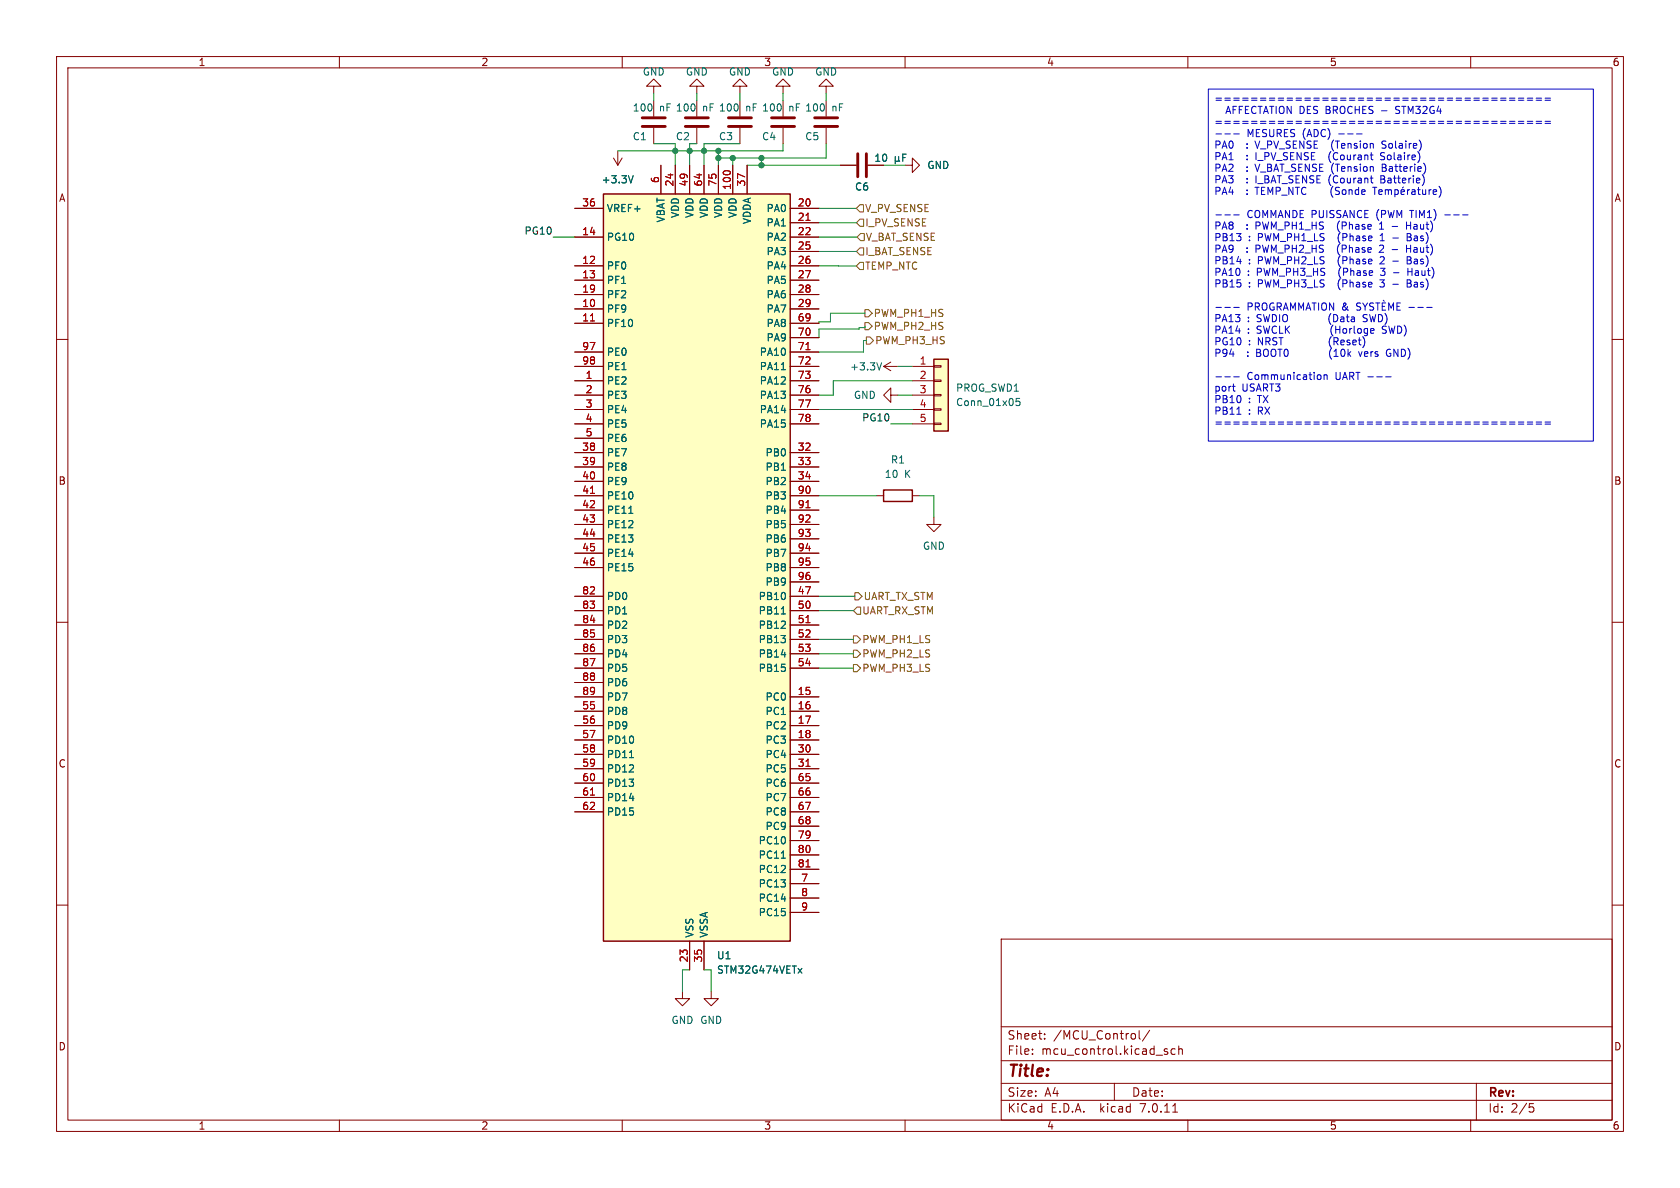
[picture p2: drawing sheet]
<svg xmlns="http://www.w3.org/2000/svg" width="297mm" height="210mm" viewBox="0 0 297 210" stroke-linecap="round" stroke-linejoin="round" font-family="sans-serif">
<g fill="none" stroke="#840000" stroke-width=".18">
<path d="M10 10h277v190h-277zM12 12h273v186h-273zM60 10v2M110 10v2M115.6 15.2h1.2l-1.2-1.2-1.3 1.2h1.3v1.3M115.6 17.8v2.8M123.2 15.2h1.3l-1.3-1.2-1.3 1.2h1.3v1.3M123.2 17.8v2.8M130.8 15.2h1.3l-1.3-1.2-1.3 1.2h1.3v1.3M130.8 17.8v2.8M138.4 15.2h1.3l-1.3-1.2-1.2 1.2h1.2v1.3M138.4 17.8v2.8"/>
<path d="M146 15.2h1.3l-1.3-1.2-1.2 1.2h1.2v1.3M146 17.8v2.8M160 10v2M210 10v2M260 10v2M101.6 36.8h5.1M108.5 27.9l.7 1.3M109.2 26.7v2.5M110 27.9l-.8 1.3M115.6 22.6v2.8M116.8 29.2v5.1M119.4 29.2v5.1"/>
<path d="M121.9 29.2v5.1M123.2 22.6v2.8M124.5 29.2v5.1M127 29.2v5.1M129.5 29.2v5.1M130.8 22.6v2.8M132.1 29.2v5.1M138.4 22.6v2.8M139.7 36.8h5.1M139.7 39.4h5.1M146 22.6v2.8M148.6 29.2h2.8"/>
<path d="M153.4 29.2h2.8M160 29.2h1.3v-1.3l1.3 1.3-1.3 1.3v-1.3M10 60h2M101.6 54.6h5.1M101.6 57.2h5.1M101.6 47h5.1M101.6 49.5h5.1M101.6 41.9h5.1M101.6 52.1h5.1M139.7 54.6h5.1M139.7 57.2h5.1M139.7 47h5.1"/>
<path d="M139.7 49.5h5.1M139.7 41.9h5.1M139.7 52.1h5.1M139.7 44.5h5.1M139.7 59.7h5.1M285 60h2M101.6 64.8h5.1M101.6 67.3h5.1M101.6 69.9h5.1M101.6 72.4h5.1M101.6 74.9h5.1M101.6 77.5h5.1"/>
<path d="M101.6 62.2h5.1M139.7 64.8h5.1M139.7 67.3h5.1M139.7 69.9h5.1M139.7 72.4h5.1M139.7 74.9h5.1M139.7 62.2h5.1M156.2 64.8l1.3 .7M156.2 64.8h2.5M157.5 69.9v-1.3l-1.3 1.3 1.3 1.2v-1.2h1.2M157.5 64l-1.3 .8M161.3 64.8h3.8"/>
<path d="M161.3 67.3h3.8M161.3 69.9h3.8M161.3 72.4h3.8M161.3 74.9h3.8M165.1 74.8h1.3v.3h-1.3zM165.1 72.3h1.3v.2h-1.3zM165.1 69.7h1.3v.3h-1.3zM165.1 67.2h1.3v.2h-1.3zM165.1 64.6h1.3v.3h-1.3zM101.6 87.6h5.1M101.6 80h5.1M101.6 82.6h5.1"/>
<path d="M101.6 85.1h5.1M101.6 90.2h5.1M101.6 92.7h5.1M101.6 95.3h5.1M101.6 97.8h5.1M139.7 87.6h5.1M139.7 80h5.1M139.7 82.6h5.1M139.7 85.1h5.1M139.7 90.2h5.1M139.7 92.7h5.1M139.7 95.3h5.1"/>
<path d="M139.7 97.8h5.1M154.9 87.6h1.3M161.3 87.6h1.3M165.1 91.4v1.3h1.3l-1.3 1.3-1.3-1.3h1.3M10 110h2M101.6 100.3h5.1M101.6 105.4h5.1M101.6 108h5.1M101.6 110.5h5.1M101.6 113h5.1M101.6 115.6h5.1M101.6 118.1h5.1"/>
<path d="M139.7 100.3h5.1M139.7 105.4h5.1M139.7 108h5.1M139.7 110.5h5.1M139.7 113h5.1M139.7 115.6h5.1M139.7 118.1h5.1M139.7 102.9h5.1M285 110h2M101.6 123.2h5.1M101.6 125.7h5.1M101.6 128.3h5.1"/>
<path d="M101.6 130.8h5.1M101.6 133.4h5.1M101.6 135.9h5.1M101.6 138.4h5.1M101.6 120.7h5.1M139.7 123.2h5.1M139.7 125.7h5.1M139.7 128.3h5.1M139.7 130.8h5.1M139.7 133.4h5.1M139.7 135.9h5.1M139.7 138.4h5.1"/>
<path d="M10 160h2M101.6 141h5.1M101.6 143.5h5.1M139.7 141h5.1M139.7 143.5h5.1M139.7 146.1h5.1M139.7 156.2h5.1M139.7 148.6h5.1M139.7 158.8h5.1M139.7 151.1h5.1M139.7 153.7h5.1M285 160h2"/>
<path d="M120.6 175.3v1.2h1.3l-1.3 1.3-1.2-1.3h1.2M121.9 166.4v5.1M124.5 166.4v5.1M125.7 175.3v1.2h1.3l-1.3 1.3-1.2-1.3h1.2M139.7 161.3h5.1M177 166h108v32h-108zM60 198v2M110 198v2M160 198v2M177 194.5h108M177 191.5h108M177 187.5h108"/>
<path d="M177 181.5h108M182.5 186.3v.1M182.5 185.5v.1M184.7 183.6v.1M184.7 182.8v.1M197 191.5v3M201.4 182.2v1.3l.2 .2M203.2 182.1l-1.2 2M205.9 185.8l.5 .2 .1 .2-.3 .2-.4-.1M205.9 185.5h.5M207.3 196.6h.9M207.7 185.5l-.4-.1-.3 .3v.4l.2 .2h.5"/>
<path d="M208.4 185.5l.2-.1 .4 .1v.9M208.4 184.9v1.5M210 198v2M260 198v2M261 191.5v6.5M270.4 195.1h.7M270.5 195.7h.4l.3 .3-.2 .5-.5 .1"/>
</g>
<g fill="none" stroke="#006464" stroke-width=".18">
<path d="M111.9 31.1l-.4 1.2M158.3 27.7v1.2M158.3 28.3l.1 .2h.3l.2-.2M158.9 28.3l.2 .2M158.9 27.7v.6M159.6 27.9h.4M160.2 27.2h-.6v1.3M138.1 65.3h.7M155.9 64.1l-.5 1.3M180.3 70.4h-.6l-.1 .6 .2-.1 .4 .1 .1 .2v.4l-.2 .1-.5-.1M111.2 90.7h.7M138.1 108.5h.7"/>
<path d="M111.3 133.9h.7M138.1 151.7h.7M141.1 171.2l.7 .8M141.8 171.2l-.7 .8"/>
</g>
<path d="M113.5 22.4h4.1M113.5 20.8h4.1M121.2 22.4h4M121.2 20.8h4M128.8 22.4h4M128.8 20.8h4M136.4 22.4h4.1M136.4 20.8h4.1M144 22.4h4.1M144 20.8h4.1M151.6 27.2v4M153.2 27.2v4" fill="none" stroke="#840000" stroke-width=".51"/>
<g fill="#ffffc2" stroke="#ffffc2" stroke-width=".18">
<path d="M165.1 63.5h2.5v12.7h-2.5z"/>
<path d="M106.7 34.3h33v132.1h-33z"/>
</g>
<path d="M106.7 34.3h33v132.1h-33zM165.1 63.5h2.5v12.7h-2.5zM156.2 86.6h5.1v2h-5.1z" fill="none" stroke="#840000" stroke-width=".25"/>
<path d="M142.5 39h.7M104.4 56.7h.7M142.5 61.8h.7M104.4 87.2h.7M142.5 89.8h.7M142.5 110.1h.7M142.5 135.5h.7M104.4 140.6h.7M142.5 153.3h.7" fill="none" stroke="#a90000" stroke-width=".18"/>
<g fill="none" stroke="#725600" stroke-width=".18">
<path d="M152 36.2h.7v1.3h-.7l-.6-.7zM152 38.7h.7v1.3h-.7l-.6-.6zM151.5 41.9l.6-.6h.7v1.2h-.7zM152 46.4h.7v1.3h-.7l-.6-.7zM152 43.8h.7v1.3h-.7l-.6-.6zM152.9 57h.6l.7 .7-.7 .6h-.6zM152.9 54.7h.6l.7 .7-.7 .6h-.6zM153.2 59.6h.6l.6 .6-.6 .6h-.6zM150.9 114.9h.6l.6 .7-.6 .6h-.6zM150.9 117.5h.6l.6 .6-.6 .6h-.6zM150.9 112.4h.6l.6 .6-.6 .7h-.6zM151.1 104.8h.7l.6 .6-.6 .6h-.7z"/>
<path d="M151.5 107.3h.6v1.3h-.6l-.6-.6z"/>
</g>
<g fill="none" stroke="#0000c2" stroke-width=".18">
<path d="M213.6 15.7h68.1v62.3h-68.1zM244.2 19.6h1M247 18.8l-.3 .4 .1 .1 .4 .2M254.3 17.4h.9M254.3 17.7h.9M255.9 17.4h.9M255.9 17.7h.9M257.4 17.4h1M257.4 17.7h1M259 17.4h1M259 17.7h1M260.6 17.4h.9"/>
<path d="M260.6 17.7h.9M262.1 17.4h1M262.1 17.7h1M263.7 17.4h1M263.7 17.7h1M265.3 17.4h1M265.3 17.7h1M266.9 17.4h.9M266.9 17.7h.9M268.4 17.4h1M268.4 17.7h1M270 17.4h1"/>
<path d="M270 17.7h1M271.6 17.4h.9M271.6 17.7h.9M273.1 17.4h1M273.1 17.7h1M215 23.7h.9M215 38h.9M216.5 23.7h1M216.5 38h1M218.1 23.7h1M218.1 38h1M235 27.2l-.1 .4 .1 .8"/>
<path d="M235.3 33.5v.8l.4 .6M235.5 25.3l-.1 .5 .1 .5M236.6 39.4l-.2 .5 .2 .7M236.7 23.7h.9M238.3 23.7h.9M239.8 23.7h1M242.7 33.1h.7M243 33.1v1.3M244.1 28.2h.4M244.1 31.7h.4M244.2 39.2v1.3M244.3 33.6l-.4-.1-.1 .2v.6h.5"/>
<path d="M244.3 26.1l.5 .1M244.4 33.7v.1l-.6 .2M244.4 29.6h.4M244.5 31.1h-.4v1.2h.5M244.6 27h-.3l-.2 .2 .1 .3 .3 .1M244.8 29h-.4v1.3h.4M244.8 24.9h-.3l-.2 .3 .1 .3 .4 .1M244.9 33.5v.9M245.4 33.7v.7M246 33.7v.7M246.6 33.5v1.3M246.7 20l.5 .1"/>
<path d="M247.1 33.7v.6l-.1 .1-.4-.1M247.7 33.7v.6h.5M248.3 33.7v.1l-.6 .2M248.7 39.2v1.3M248.7 39.8h.7M248.8 33.5v.9M248.9 33.7l-.1 .1M249.4 39.2v1.3M250.2 33.8l-.5 .1-.1 .2 .1 .3 .5-.1M250.2 33.7v.7M250.8 33.1v1.1l.3 .2M251.5 33.5l.1 .8 .3 .1 .1-.1"/>
<path d="M252 33.5v.9M252.6 33.5v.9M253 33.5l-.4 .3M253.4 34l.6-.2-.1-.2-.3-.1-.2 .2v.6h.5M254.3 21.4h.9M254.3 21.8h.9M254.4 32.9a1.46 1.46 0 0 1 0 2M255.4 38h1M255.9 21.4h.9M255.9 21.8h.9M257 38h1M257.4 21.4h1"/>
<path d="M257.4 21.8h1M258.6 38h.9M259 21.4h1M259 21.8h1M260.6 21.4h.9M260.6 21.8h.9M262.1 21.4h1M262.1 21.8h1M263.7 21.4h1M263.7 21.8h1M265.3 21.4h1M265.3 21.8h1"/>
<path d="M266.9 21.4h.9M266.9 21.8h.9M268.4 21.4h1M268.4 21.8h1M270 21.4h1M270 21.8h1M271.6 21.4h.9M271.6 21.8h.9M273.1 21.4h1M273.1 21.8h1M215 54.3h.9M216.5 54.3h1"/>
<path d="M218.1 54.3h1M235 55.8a1.48 1.48 0 0 0 .3 1.6M235.3 59.5a1.46 1.46 0 0 0 0 1.9M235.7 57.5a1.46 1.46 0 0 0 0 1.9M235.8 55.6v1.3h.3M236.1 57.6v1.3M236.3 59.7h-.5v1.3M236.5 43.7l-.1 .5 .2 .5M240.6 53.6h-.5l-.2 .1v.3l.5 .3 .2 .3-.3 .2h-.5M240.9 53.6l.4 .6M241.2 56.2l.4 .1 .1 .3-.2 .3h-.3M241.2 55.6l.5 .1"/>
<path d="M241.3 54.2v.6M241.8 53.6l-.5 .6M242.1 55.6l.3 1.3M242.8 53.6h-.4l-.2 .1v.3l.5 .3 .1 .3-.2 .2h-.5M243.2 53.6h.7M243.6 53.6v1.2M243.9 40.5h.7M243.9 49.5h.8M243.9 50.6l.2 .1M244 42.6h.7M244.1 47.4h.7M244.1 48.6l.1 .1"/>
<path d="M244.2 45.4l-.2 .1M244.2 41.5l-.2 .2M244.4 43.3l-.5 .2M244.4 54.2h.4M244.5 43.9l-.7 .7h.8M244.5 53.1l.2 .2M244.6 58.3l.4 .1 .1 .3-.3 .2h-.4M244.7 45.9l-.8 .7h.8M245 53.6h-.6v1.2h.6M245.5 57.6l.3 1.3M245.5 54.8v-1.2l.4 .9 .5-.9v1.2M246.1 40h1"/>
<path d="M246.1 44.1h1M246.2 42.1h1M246.2 46.2h1M246.2 50.3h1M246.4 48.2h.9M247 54.2h.4M247.6 53.6h-.6v1.2h.6M248.7 43.3v1.3M248.7 43.9h.7M248.8 41.9h.4M248.8 46h.4M248.8 50.1h.4"/>
<path d="M248.9 47.4v1.3M248.9 48h.7M249.1 54.3h.9M249.2 41.9l.2 .1M249.2 46h.2M249.2 50.1h.2M249.3 41.3h-.5v1.3l.6-.1M249.3 45.4h-.5v1.2h.6M249.3 49.5h-.5v1.2h.6M249.3 41.8l-.1 .1M249.3 45.9l-.1 .1M249.3 50l-.1 .1"/>
<path d="M249.4 43.3v1.3M250.6 54.3h1M252.2 54.3h1M215 66.6h.9M216.5 66.6h1M217.9 68.3h.5M218.1 69.1h.3M218.1 66.6h1M218.7 73.2h.7M233.1 66.2l.3 .1 .1 .2v.5l-.4 .1M234.1 66.4l.2-.2 .3 .1v.8M234.1 66.2v.9"/>
<path d="M235.4 61.6a1.46 1.46 0 0 0 0 1.9M235.8 60.4h.5M235.8 63h.8M236.2 61.7l-.4 .4M240.8 62.2l-.3 .8M241.2 62.3l.1 .6 .3 .1M241.8 62.5l-.6 .1M243.4 66.6h1M245 66.6h.9M245.8 61.8l-.3-.1-.3 .2M246.4 63v-1.3l.7 1.3M254.3 74.6h.9"/>
<path d="M254.3 75h.9M255.9 74.6h.9M255.9 75h.9M257.4 74.6h1M257.4 75h1M259 74.6h1M259 75h1M260.6 74.6h.9M260.6 75h.9M262.1 74.6h1M262.1 75h1M263.7 74.6h1"/>
<path d="M263.7 75h1M265.3 74.6h1M265.3 75h1M266.9 74.6h.9M266.9 75h.9M268.4 74.6h1M268.4 75h1M270 74.6h1M270 75h1M271.6 74.6h.9M271.6 75h.9M273.1 74.6h1"/>
<path d="M273.1 75h1"/>
</g>
<g fill="none" stroke="#009600" stroke-width=".18">
<path d="M115.6 16.5v1.3M123.2 16.5v1.3M130.8 16.5v1.3M138.4 16.5v1.3M146 16.5v1.3M115.6 25.4h3.8v3.8M123.2 25.4h-1.3v3.8M127 26.7v2.5M129.5 27.9v1.3M130.8 25.4h-6.3v3.8M132.1 29.2h16.5M134.6 27.9v1.3"/>
<path d="M138.4 25.4v1.3h-29.2M144.8 36.8h6.6M144.8 39.4h6.6M146 25.4v2.5h-19M156.2 29.2h3.8M97.8 41.9h3.8M144.8 44.5h6.6M144.8 47h6.6M144.8 41.9h6.7M152.9 57.7v.2h-1v.3h-7.1v1.5M152.9 55.4h-6.1v1.5h-2v.3M144.8 72.4h16.5"/>
<path d="M153.2 60.2h-.5v2h-7.9M157.5 74.9h3.8M158.7 69.9h2.6M158.7 64.8h2.6M161.3 67.3h-14v2.6h-2.5M144.8 87.6h10.1M162.6 87.6h2.5v3.8M144.8 113h6.1M144.8 115.6h6.1M144.8 118.1h6.1M144.8 108h6.1M144.8 105.4h6.3"/>
<path d="M121.9 171.5h-1.3v3.8M124.5 171.5h1.2v3.8"/>
</g>
<g fill="#009600" stroke="#009600" stroke-width=".18">
<circle cx="127" cy="27.9" r=".46"/>
<circle cx="127" cy="26.7" r=".46"/>
<circle cx="124.5" cy="26.7" r=".46"/>
<circle cx="121.9" cy="26.7" r=".46"/>
<circle cx="119.4" cy="26.7" r=".46"/>
<circle cx="129.5" cy="27.9" r=".46"/>
<circle cx="134.6" cy="29.2" r=".46"/>
<circle cx="134.6" cy="27.9" r=".46"/>
</g>
<text font-size="2.8" fill="#840000" x="178" y="190.9">Title:</text>
<g font-size="2.1" fill="#840000">
<text x="178" y="184">Sheet:</text>
<text x="186.2" y="184">/MCU_Control/</text>
<text x="178" y="186.7">File:</text>
<text x="184.1" y="186.7">mcu_control.kicad_sch</text>
<text x="178" y="196.9">KiCad</text>
<text x="178" y="194.1">Size:</text>
<text x="184.7" y="194.1">A4</text>
<text x="185.7" y="196.9">E.D.A.</text>
<text x="194.6" y="196.9">kicad</text>
<text x="200" y="194.1">Date:</text>
<text x="201.8" y="196.9">7.0.11</text>
<text x="263" y="194.3">Rev:</text>
<text x="263" y="196.9">Id:</text>
<text x="267.1" y="196.9">2/5</text>
</g>
<g font-size="1.8" fill="#840000">
<text x="35" y="11.9">1</text>
<text x="85" y="11.9">2</text>
<text x="135" y="11.9">3</text>
<text x="185" y="11.9">4</text>
<text x="235" y="11.9">5</text>
<text x="285" y="11.9">6</text>
<text x="10.3" y="35.9">A</text>
<text x="285.3" y="35.9">A</text>
<text x="10.3" y="85.9">B</text>
<text x="285.3" y="85.9">B</text>
<text x="10.3" y="135.9">C</text>
<text x="285.3" y="135.9">C</text>
<text x="10.3" y="185.9">D</text>
<text x="285.3" y="185.9">D</text>
<text x="35" y="199.9">1</text>
<text x="85" y="199.9">2</text>
<text x="135" y="199.9">3</text>
<text x="185" y="199.9">4</text>
<text x="235" y="199.9">5</text>
<text x="285" y="199.9">6</text>
</g>
<g font-size="1.8" fill="#006464">
<text x="113.5" y="13.6">GND</text>
<text x="121.2" y="13.6">GND</text>
<text x="128.8" y="13.6">GND</text>
<text x="136.4" y="13.6">GND</text>
<text x="144" y="13.6">GND</text>
<text x="111.8" y="19.9">100</text>
<text x="116.6" y="19.9">nF 100</text>
<text x="124.2" y="19.9">nF 100</text>
<text x="131.8" y="19.9">nF 100</text>
<text x="139.4" y="19.9">nF 100</text>
<text x="147" y="19.9">nF</text>
<text x="111.8" y="25">C1</text>
<text x="119.4" y="25">C2</text>
<text x="127" y="25">C3</text>
<text x="134.6" y="25">C4</text>
<text x="142.2" y="25">C5</text>
<text x="154.5" y="28.8">10</text>
<text x="106.3" y="32.6">+3.3V</text>
<text x="151.1" y="33.9">C6</text>
<text x="163.8" y="30.1">GND</text>
<text x="107.2" y="37.7">VREF+</text>
<text x="117.7" y="39.4" transform="rotate(-90 117.7 39.4)">VBAT</text>
<text x="120.2" y="38.6" transform="rotate(-90 120.2 38.6)">VDD</text>
<text x="122.8" y="38.6" transform="rotate(-90 122.8 38.6)">VDD</text>
<text x="125.3" y="38.6" transform="rotate(-90 125.3 38.6)">VDD</text>
<text x="127.9" y="38.6" transform="rotate(-90 127.9 38.6)">VDD</text>
<text x="130.4" y="38.6" transform="rotate(-90 130.4 38.6)">VDD</text>
<text x="132.9" y="39.7" transform="rotate(-90 132.9 39.7)">VDDA</text>
<text x="135.4" y="37.7">PA0</text>
<text x="135.4" y="40.2">PA1</text>
<text x="107.2" y="47.9">PF0</text>
<text x="107.2" y="42.8">PG10</text>
<text x="135.4" y="42.8">PA2</text>
<text x="135.4" y="45.3">PA3</text>
<text x="135.4" y="47.9">PA4</text>
<text x="107.2" y="50.4">PF1</text>
<text x="107.2" y="52.9">PF2</text>
<text x="135.4" y="50.4">PA5</text>
<text x="135.4" y="52.9">PA6</text>
<text x="107.2" y="55.5">PF9</text>
<text x="107.2" y="58">PF10</text>
<text x="135.4" y="55.5">PA7</text>
<text x="135.4" y="58">PA8</text>
<text x="107.2" y="63.1">PE0</text>
<text x="107.2" y="65.6">PE1</text>
<text x="134.2" y="63.1">PA10</text>
<text x="134.2" y="65.6">PA11</text>
<text x="135.4" y="60.6">PA9</text>
<text x="150.2" y="65.7">+3.3V</text>
<text x="107.2" y="68.2">PE2</text>
<text x="107.2" y="70.7">PE3</text>
<text x="134.2" y="68.2">PA12</text>
<text x="134.2" y="70.7">PA13</text>
<text x="150.9" y="70.7">GND</text>
<text x="168.9" y="69.4">PROG_SWD1</text>
<text x="168.9" y="72">Conn_01x05</text>
<text x="107.2" y="73.3">PE4</text>
<text x="107.2" y="75.8">PE5</text>
<text x="134.2" y="73.3">PA14</text>
<text x="134.2" y="75.8">PA15</text>
<text x="107.2" y="80.9">PE7</text>
<text x="107.2" y="83.4">PE8</text>
<text x="107.2" y="78.3">PE6</text>
<text x="135.2" y="80.9">PB0</text>
<text x="135.2" y="83.4">PB1</text>
<text x="157.4" y="82.1">R1</text>
<text x="107.2" y="86">PE9</text>
<text x="107.2" y="88.5">PE10</text>
<text x="135.2" y="86">PB2</text>
<text x="135.2" y="88.5">PB3</text>
<text x="156.3" y="84.7">10</text>
<text x="159.9" y="84.7">K</text>
<text x="107.2" y="91">PE11</text>
<text x="107.2" y="93.6">PE12</text>
<text x="135.2" y="91">PB4</text>
<text x="135.2" y="93.6">PB5</text>
<text x="107.2" y="96.1">PE13</text>
<text x="107.2" y="98.7">PE14</text>
<text x="107.2" y="101.2">PE15</text>
<text x="135.2" y="96.1">PB6</text>
<text x="135.2" y="98.7">PB7</text>
<text x="135.2" y="101.2">PB8</text>
<text x="163.1" y="97.4">GND</text>
<text x="107.2" y="106.3">PD0</text>
<text x="134" y="106.3">PB10</text>
<text x="135.2" y="103.7">PB9</text>
<text x="107.2" y="108.8">PD1</text>
<text x="107.2" y="111.4">PD2</text>
<text x="107.2" y="113.9">PD3</text>
<text x="134" y="108.8">PB11</text>
<text x="134" y="111.4">PB12</text>
<text x="134" y="113.9">PB13</text>
<text x="107.2" y="116.4">PD4</text>
<text x="107.2" y="119">PD5</text>
<text x="134" y="116.4">PB14</text>
<text x="134" y="119">PB15</text>
<text x="107.2" y="121.5">PD6</text>
<text x="107.2" y="124.1">PD7</text>
<text x="135.2" y="124.1">PC0</text>
<text x="107.2" y="126.6">PD8</text>
<text x="107.2" y="129.1">PD9</text>
<text x="107.2" y="131.7">PD10</text>
<text x="135.2" y="126.6">PC1</text>
<text x="135.2" y="129.1">PC2</text>
<text x="135.2" y="131.7">PC3</text>
<text x="107.2" y="134.2">PD11</text>
<text x="107.2" y="136.8">PD12</text>
<text x="135.2" y="134.2">PC4</text>
<text x="135.2" y="136.8">PC5</text>
<text x="107.2" y="139.3">PD13</text>
<text x="107.2" y="141.8">PD14</text>
<text x="135.2" y="139.3">PC6</text>
<text x="135.2" y="141.8">PC7</text>
<text x="107.2" y="144.4">PD15</text>
<text x="134" y="149.5">PC10</text>
<text x="135.2" y="144.4">PC8</text>
<text x="135.2" y="146.9">PC9</text>
<text x="134" y="152">PC11</text>
<text x="134" y="154.5">PC12</text>
<text x="134" y="157.1">PC13</text>
<text x="134" y="159.6">PC14</text>
<text x="122.8" y="165.9" transform="rotate(-90 122.8 165.9)">VSS</text>
<text x="125.3" y="165.9" transform="rotate(-90 125.3 165.9)">VSSA</text>
<text x="134" y="162.2">PC15</text>
<text x="126.7" y="169.8">U1</text>
<text x="126.7" y="172.3">STM32G474VETx</text>
<text x="118.6" y="181.2">GND GND</text>
</g>
<g font-size="1.8" fill="#0000c2">
<text x="214.6" y="18.4">======================================</text>
<text x="214.6" y="22.5">======================================</text>
<text x="216.9" y="20.5">AFFECTATION DES BROCHES</text>
<text x="247.6" y="20.5">STM32G4</text>
<text x="214.6" y="26.6">PA0</text>
<text x="214.6" y="28.7">PA1</text>
<text x="220.5" y="24.6">MESURES (ADC)</text>
<text x="220.5" y="26.6">:</text>
<text x="220.5" y="28.7">:</text>
<text x="222.3" y="26.6">V_PV_SENSE</text>
<text x="222.3" y="28.7">I_PV_SENSE</text>
<text x="235.5" y="28.7">(Courant</text>
<text x="236" y="26.6">(Tension</text>
<text x="244.9" y="28.7">Solaire)</text>
<text x="245.2" y="26.6">Solaire)</text>
<text x="214.6" y="30.7">PA2</text>
<text x="214.6" y="32.7">PA3</text>
<text x="214.6" y="34.8">PA4</text>
<text x="220.5" y="30.7">:</text>
<text x="220.5" y="32.7">:</text>
<text x="220.5" y="34.8">:</text>
<text x="222.3" y="30.7">V_BAT_SENSE (Tension</text>
<text x="222.3" y="32.7">I_BAT_SENSE (Courant</text>
<text x="222.3" y="34.8">TEMP_NTC</text>
<text x="236.3" y="34.8">(Sonde</text>
<text x="244.7" y="32.7">Batterie)</text>
<text x="245" y="30.7">Batterie)</text>
<text x="214.6" y="40.9">PA8</text>
<text x="220.5" y="38.9">COMMANDE PUISSANCE</text>
<text x="220.5" y="40.9">:</text>
<text x="222.3" y="40.9">PWM_PH1_HS</text>
<text x="237.1" y="40.9">(Phase</text>
<text x="243.6" y="38.9">(PWM</text>
<text x="249.8" y="38.9">TIM1)</text>
<text x="249.9" y="40.9">Haut)</text>
<text x="214.6" y="43">PB13</text>
<text x="214.6" y="45">PA9</text>
<text x="214.6" y="47.1">PB14</text>
<text x="220.5" y="45">:</text>
<text x="220.7" y="43">:</text>
<text x="220.7" y="47.1">:</text>
<text x="222.3" y="45">PWM_PH2_HS</text>
<text x="222.5" y="43">PWM_PH1_LS</text>
<text x="222.5" y="47.1">PWM_PH2_LS</text>
<text x="237" y="43">(Phase</text>
<text x="237" y="47.1">(Phase</text>
<text x="237.1" y="45">(Phase</text>
<text x="244.7" y="43">1</text>
<text x="244.7" y="47.1">2</text>
<text x="244.8" y="45">2</text>
<text x="249.8" y="43">Bas)</text>
<text x="249.8" y="47.1">Bas)</text>
<text x="249.9" y="45">Haut)</text>
<text x="214.6" y="49.1">PA10</text>
<text x="214.6" y="51.1">PB15</text>
<text x="220.5" y="49.1">:</text>
<text x="220.7" y="51.1">:</text>
<text x="222.3" y="49.1">PWM_PH3_HS</text>
<text x="222.5" y="51.1">PWM_PH3_LS</text>
<text x="237" y="51.1">(Phase</text>
<text x="237.1" y="49.1">(Phase</text>
<text x="244.7" y="51.1">3</text>
<text x="244.8" y="49.1">3</text>
<text x="249.8" y="51.1">Bas)</text>
<text x="249.9" y="49.1">Haut)</text>
<text x="214.6" y="57.3">PA13</text>
<text x="214.6" y="59.3">PA14</text>
<text x="220.5" y="55.2">PROGRAMMATION &amp;</text>
<text x="220.5" y="57.3">:</text>
<text x="220.5" y="59.3">:</text>
<text x="222.3" y="57.3">SWDIO</text>
<text x="222.3" y="59.3">SWCLK</text>
<text x="236.4" y="57.3">(Data</text>
<text x="236.7" y="59.3">(Horloge</text>
<text x="242.7" y="57.3">SWD)</text>
<text x="246.1" y="59.3">SWD)</text>
<text x="214.6" y="61.4">PG10</text>
<text x="214.6" y="63.4">P94</text>
<text x="220.6" y="63.4">:</text>
<text x="220.7" y="61.4">:</text>
<text x="222.4" y="63.4">BOOT0</text>
<text x="222.5" y="61.4">NRST</text>
<text x="236.6" y="61.4">(Reset)</text>
<text x="236.7" y="63.4">(10k</text>
<text x="242.1" y="63.4">vers</text>
<text x="247.2" y="63.4">GND)</text>
<text x="214.6" y="69.5">port</text>
<text x="214.6" y="71.6">PB10</text>
<text x="219.5" y="69.5">USART3</text>
<text x="220.5" y="67.5">Communication</text>
<text x="220.7" y="71.6">:</text>
<text x="222.5" y="71.6">TX</text>
<text x="236.2" y="67.5">UART ---</text>
<text x="214.6" y="73.6">PB11</text>
<text x="214.6" y="75.7">======================================</text>
<text x="220.7" y="73.6">:</text>
<text x="222.5" y="73.6">RX</text>
</g>
<g font-size="1.8" fill="#a90000">
<text x="116.6" y="32.5" transform="rotate(-90 116.6 32.5)">6</text>
<text x="119.1" y="33.1" transform="rotate(-90 119.1 33.1)">24</text>
<text x="121.7" y="33.1" transform="rotate(-90 121.7 33.1)">49</text>
<text x="124.2" y="33.1" transform="rotate(-90 124.2 33.1)">64</text>
<text x="126.7" y="33.1" transform="rotate(-90 126.7 33.1)">75</text>
<text x="129.3" y="33.7" transform="rotate(-90 129.3 33.7)">100</text>
<text x="131.8" y="33.1" transform="rotate(-90 131.8 33.1)">37</text>
<text x="102.8" y="41.7">14</text>
<text x="102.8" y="36.6">36</text>
<text x="140.9" y="36.6">20</text>
<text x="140.9" y="39.1">21</text>
<text x="140.9" y="41.7">22</text>
<text x="102.8" y="46.7">12</text>
<text x="140.9" y="44.2">25</text>
<text x="140.9" y="46.7">26</text>
<text x="102.8" y="49.3">13</text>
<text x="102.8" y="51.8">19</text>
<text x="140.9" y="49.3">27</text>
<text x="140.9" y="51.8">28</text>
<text x="102.8" y="54.4">10</text>
<text x="102.8" y="56.9">11</text>
<text x="140.9" y="54.4">29</text>
<text x="140.9" y="56.9">69</text>
<text x="140.9" y="59.4">70</text>
<text x="102.8" y="62">97</text>
<text x="102.8" y="64.5">98</text>
<text x="140.9" y="62">71</text>
<text x="140.9" y="64.5">72</text>
<text x="162.5" y="64.5">1</text>
<text x="103.4" y="67.1">1</text>
<text x="103.4" y="69.6">2</text>
<text x="140.9" y="67.1">73</text>
<text x="140.9" y="69.6">76</text>
<text x="162.5" y="67.1">2</text>
<text x="162.5" y="69.6">3</text>
<text x="103.4" y="72.1">3</text>
<text x="103.4" y="74.7">4</text>
<text x="103.4" y="77.2">5</text>
<text x="140.9" y="72.1">77</text>
<text x="140.9" y="74.7">78</text>
<text x="162.5" y="72.1">4</text>
<text x="162.5" y="74.7">5</text>
<text x="102.8" y="79.8">38</text>
<text x="102.8" y="82.3">39</text>
<text x="140.9" y="79.8">32</text>
<text x="140.9" y="82.3">33</text>
<text x="102.8" y="84.8">40</text>
<text x="102.8" y="87.4">41</text>
<text x="102.8" y="89.9">42</text>
<text x="140.9" y="84.8">34</text>
<text x="140.9" y="87.4">90</text>
<text x="140.9" y="89.9">91</text>
<text x="102.8" y="92.5">43</text>
<text x="102.8" y="95">44</text>
<text x="140.9" y="92.5">92</text>
<text x="140.9" y="95">93</text>
<text x="102.8" y="97.5">45</text>
<text x="102.8" y="100.1">46</text>
<text x="140.9" y="97.5">94</text>
<text x="140.9" y="100.1">95</text>
<text x="102.8" y="105.2">82</text>
<text x="102.8" y="107.7">83</text>
<text x="140.9" y="105.2">47</text>
<text x="140.9" y="107.7">50</text>
<text x="140.9" y="102.6">96</text>
<text x="102.8" y="110.2">84</text>
<text x="102.8" y="112.8">85</text>
<text x="140.9" y="110.2">51</text>
<text x="140.9" y="112.8">52</text>
<text x="102.8" y="115.3">86</text>
<text x="102.8" y="117.9">87</text>
<text x="140.9" y="115.3">53</text>
<text x="140.9" y="117.9">54</text>
<text x="102.8" y="125.5">55</text>
<text x="102.8" y="120.4">88</text>
<text x="102.8" y="122.9">89</text>
<text x="140.9" y="122.9">15</text>
<text x="140.9" y="125.5">16</text>
<text x="102.8" y="128">56</text>
<text x="102.8" y="130.6">57</text>
<text x="140.9" y="128">17</text>
<text x="140.9" y="130.6">18</text>
<text x="102.8" y="133.1">58</text>
<text x="102.8" y="135.6">59</text>
<text x="140.9" y="133.1">30</text>
<text x="140.9" y="135.6">31</text>
<text x="102.8" y="138.2">60</text>
<text x="102.8" y="140.7">61</text>
<text x="102.8" y="143.3">62</text>
<text x="140.9" y="138.2">65</text>
<text x="140.9" y="140.7">66</text>
<text x="140.9" y="143.3">67</text>
<text x="140.9" y="145.8">68</text>
<text x="140.9" y="148.3">79</text>
<text x="140.9" y="150.9">80</text>
<text x="140.9" y="153.4">81</text>
<text x="141.5" y="156">7</text>
<text x="141.5" y="158.5">8</text>
<text x="141.5" y="161">9</text>
<text x="121.7" y="170.2" transform="rotate(-90 121.7 170.2)">23</text>
<text x="124.2" y="170.2" transform="rotate(-90 124.2 170.2)">35</text>
</g>
<g font-size="1.8" fill="#0f0f0f">
<text x="92.6" y="41.6">PG10</text>
<text x="152.3" y="74.6">PG10</text>
</g>
<g font-size="1.8" fill="#725600">
<text x="152.8" y="37.7">V_PV_SENSE</text>
<text x="152.9" y="40.2">I_PV_SENSE</text>
<text x="152.8" y="47.9">TEMP_NTC</text>
<text x="152.9" y="45.3">I_BAT_SENSE</text>
<text x="153" y="42.8">V_BAT_SENSE</text>
<text x="154.4" y="58.5">PWM_PH2_HS</text>
<text x="154.4" y="56.2">PWM_PH1_HS</text>
<text x="154.6" y="61.1">PWM_PH3_HS</text>
<text x="152.6" y="106.3">UART_TX_STM</text>
<text x="152.3" y="113.9">PWM_PH1_LS</text>
<text x="152.3" y="108.8">UART_RX_STM</text>
<text x="152.3" y="116.4">PWM_PH2_LS</text>
<text x="152.3" y="119">PWM_PH3_LS</text>
</g>
</svg>
